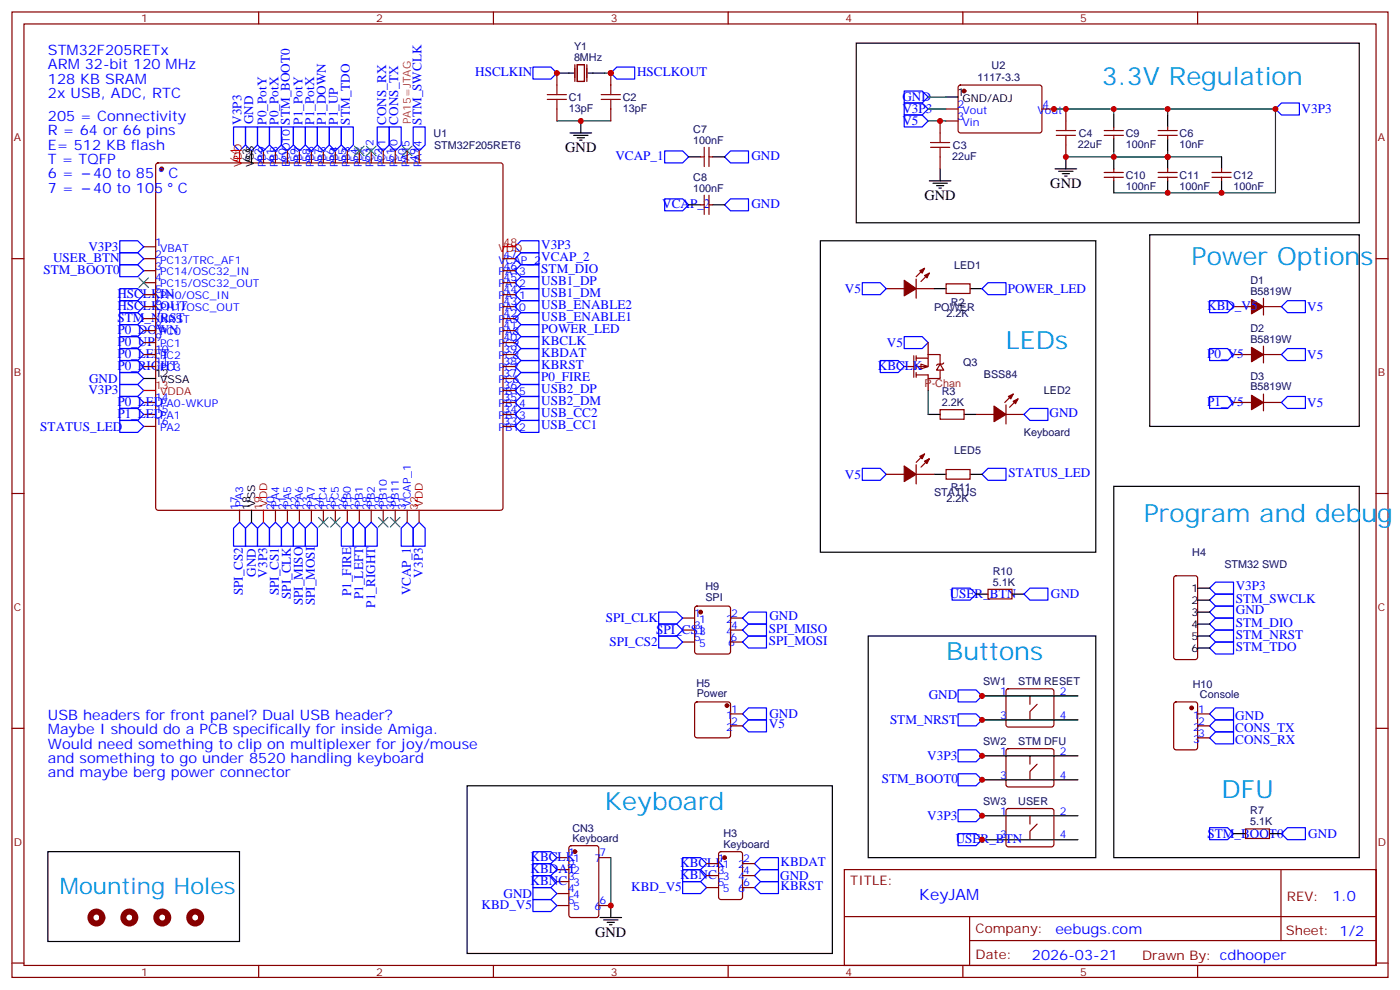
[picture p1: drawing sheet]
<svg xmlns="http://www.w3.org/2000/svg" width="412mm" height="292mm" viewBox="0 0 412 292" stroke-linecap="round" stroke-linejoin="round" font-family="sans-serif">
<g fill="none" stroke="#870000" stroke-width=".35">
<path d="M3.5 3.5h405.4v284.4h-405.4zM7.1 7.1h398.2v277.2h-398.2zM76.2 3.5v3.6M145.3 3.5v3.6M214.5 3.5v3.6M283.6 3.5v3.6M352.8 3.5v3.6M276.9 35.6v3.6M278.7 32.1h3.5M278.7 35.6h3.5M282.5 25.3l.4-.3 23.6 .1 .4 .7v12.9l-.7 .5-23.5-.1-.5-.6v-12.7zM306.9 32.1h3.5"/>
<path d="M314 32.1v3.5M46.1 48.2l.5-.2h100.9l.5 .2 .2 .5v100.9l-.3 .5-.4 .2h-100.9l-.5-.3-.2-.4v-100.9zM77.6 44.5v3.5M81.1 44.5v3.5M84.7 44.5v3.5M88.2 44.5v3.5M91.7 44.5v3.5M95.2 44.5v3.5M98.8 44.5v3.5M102.3 44.5v3.5M105.8 44.5v3.5M109.4 44.5v3.5"/>
<path d="M112.9 44.5v3.5M116.4 44.5v3.5M119.9 44.5v3.5M123.5 44.5v3.5M206.4 46.2h1M207.4 43.4v5.6M207.4 57.5v5.6M208.8 43.4v5.6M208.8 57.5v5.6M208.8 46.2h1.1M276.9 46.2v3.5M314 42.7v3.5"/>
<path d="M341.1 50.8h5.7M341.1 52.2h5.7M344 49.7v1.1M344 52.2v1.1M357 50.8h5.7M357 52.2h5.7M359.8 49.7v1.1M359.8 52.2v1.1M3.5 76.2h3.6M42.3 76.2h3.6M42.3 72.7h3.6M42.3 79.7h3.6"/>
<path d="M148.2 76.2h3.5M148.2 79.7h3.5M206.4 60.3h1M208.8 60.3h1.1M272.3 79l-2.4 2.5M405.3 76.2h3.6M42.3 83.3h3.6M42.3 86.8h3.6M42.3 90.3h3.6M42.3 93.8h3.6M42.3 97.4h3.6M148.2 83.3h3.5"/>
<path d="M148.2 86.8h3.5M148.2 90.3h3.5M148.2 93.8h3.5M148.2 97.4h3.5M261.1 85h5.2M269.9 85h5.3M269.9 82.2v5.6M273.8 80.4l-2.5 2.5M278.7 83.6h7.1v2.8h-7.1zM363.4 90.3h5.3M372.2 87.8v5M372.2 90.3h5.3"/>
<path d="M42.3 100.9h3.6M42.3 104.4h3.6M42.3 108h3.6M42.3 118.5h3.6M148.2 100.9h3.5M148.2 104.4h3.5M148.2 108h3.5M148.2 118.5h3.5M148.2 115h3.5M148.2 111.5h3.5M296.3 119.2v5.7M298.4 116.1l-2.4 2.4"/>
<path d="M299.9 117.5l-2.5 2.4M363.4 104.4h5.3M363.4 118.5h5.3M372.2 102v4.9M372.2 116.1v4.9M372.2 104.4h5.3M372.2 118.5h5.3M42.3 122.1h3.6M42.3 125.6h3.6M148.2 122.1h3.5M148.2 125.6h3.5M276.9 120.7h7.1v2.8h-7.1z"/>
<path d="M287.5 122.1h5.3M296.3 122.1h5.3M3.5 145.3h3.6M70.6 150.3v3.5M81.1 150.3v3.5M84.7 150.3v3.5M88.2 150.3v3.5M91.7 150.3v3.5M95.2 150.3v3.5M98.8 150.3v3.5M102.3 150.3v3.5M105.8 150.3v3.5"/>
<path d="M109.4 150.3v3.5M112.9 150.3v3.5M116.4 150.3v3.5M119.9 150.3v3.5M405.3 145.3h3.6M3.5 214.5h3.6M346 206.9l.4-.2h5.7l.6 .5 .1 12.9-.5 .7h-5.9l-.6-.4-.1-13zM352.8 210.3h3.5M352.8 213.8h3.5M352.8 217.3h3.5M405.3 214.5h3.6M289.3 222.6h28.2"/>
<path d="M289.3 229.7h28.2M296.6 220.7l.4-.2h12.7l.5 .2 .2 .5v9.9l-.2 .5-.5 .2h-12.7l-.5-.3-.2-.4v-9.9zM303.4 222.6v2.5M305.5 225.1l-2.1 2.1v2.5M248.7 256.1h156.6v28.2h-156.6zM377.3 256.1v20.9M248.7 270h156.5M285.6 277h119.6M285.6 270v14.1M3.5 283.6h3.6M76.2 284.3v3.6M145.3 284.3v3.6"/>
<path d="M214.5 284.3v3.6M283.6 284.3v3.6M352.8 284.3v3.6M405.3 283.6h3.6"/>
</g>
<g fill="none" stroke="#00f" stroke-width=".35">
<path d="M68.8 37.4h3.5v5.3l-1.7 1.8-1.8-1.8zM72.3 37.4h3.5v5.3l-1.7 1.8-1.8-1.8zM82.9 37.4h3.5v5.3l-1.7 1.8-1.8-1.8zM93.5 37.4h3.5v5.3l-1.8 1.8-1.7-1.8zM97 37.4h3.5v5.3l-1.7 1.8-1.8-1.8zM100.5 37.4h3.6v5.3l-1.8 1.8-1.8-1.8zM111.1 37.4h3.6v5.3l-1.8 1.8-1.8-1.8zM114.7 37.4h3.5v5.3l-1.8 1.8-1.7-1.8zM121.7 37.4h3.5v5.3l-1.7 1.8-1.8-1.8zM266.3 33.9h5.3l1.8 1.7-1.8 1.8h-5.3zM266.3 30.3h5.3l1.8 1.8-1.8 1.8h-5.3zM266.3 26.8h5.3l1.8 1.8-1.8 1.7h-5.3z"/>
<path d="M377.5 30.3h5.3v3.6h-5.3l-1.8-1.8zM195.8 58.6h5.3l1.7 1.7-1.7 1.8h-5.3zM195.8 44.5h5.3l1.7 1.7-1.7 1.8h-5.3zM213.4 46.2l1.8-1.7h5.3v3.5h-5.3zM151.7 76.2l1.8-1.8h5.2v3.6h-5.2zM151.7 79.7l1.8-1.7h5.2v3.5h-5.2zM151.7 72.7l1.8-1.8h5.2v3.5h-5.2zM213.4 60.3l1.8-1.7h5.3v3.5h-5.3zM35.3 88.5h5.3l1.7 1.8-1.7 1.8h-5.3zM35.3 85h5.3l1.7 1.8-1.7 1.7h-5.3zM35.3 99.1h5.3l1.7 1.8-1.7 1.8h-5.3zM35.3 95.6h5.3l1.7 1.8-1.7 1.7h-5.3z"/>
<path d="M35.3 92.1h5.3l1.7 1.7-1.7 1.8h-5.3zM151.7 83.3l1.8-1.8h5.2v3.5h-5.2zM151.7 86.8l1.8-1.8h5.2v3.5h-5.2zM151.7 93.8l1.8-1.7h5.2v3.5h-5.2zM151.7 97.4l1.8-1.8h5.2v3.5h-5.2zM254 83.3h5.3l1.8 1.7-1.8 1.8h-5.3zM266.3 99.1h5.3l1.8 1.8-1.8 1.8h-5.3zM289.3 85l1.7-1.7h5.3v3.5h-5.3zM356.3 88.5h5.3l1.8 1.8-1.8 1.8h-5.3zM377.5 90.3l1.7-1.8h5.3v3.6h-5.3zM35.3 106.2h5.3l1.7 1.8-1.7 1.7h-5.3zM35.3 102.7h5.3l1.7 1.7-1.7 1.8h-5.3z"/>
<path d="M35.3 109.7h5.3l1.7 1.8-1.7 1.7h-5.3zM35.3 113.2h5.3l1.7 1.8-1.7 1.8h-5.3zM151.7 100.9l1.8-1.8h5.2v3.6h-5.2zM151.7 104.4l1.8-1.7h5.2v3.5h-5.2zM151.7 108l1.8-1.8h5.2v3.5h-5.2zM151.7 111.5l1.8-1.8h5.2v3.5h-5.2zM151.7 115l1.8-1.8h5.2v3.6h-5.2zM151.7 118.5l1.8-1.7h5.2v3.5h-5.2zM356.3 102.7h5.3l1.8 1.7-1.8 1.8h-5.3zM356.3 116.8h5.3l1.8 1.7-1.8 1.8h-5.3zM377.5 104.4l1.7-1.7h5.3v3.5h-5.3zM377.5 118.5l1.7-1.7h5.3v3.5h-5.3z"/>
<path d="M74.1 153.8l1.7 1.8v5.3h-3.5v-5.3zM77.6 153.8l1.8 1.8v5.3h-3.6v-5.3zM119.9 153.8l1.8 1.8v5.3h-3.5v-5.3zM123.5 153.8l1.7 1.8v5.3h-3.5v-5.3zM356.3 176.7l1.8-1.7h5.3v3.5h-5.3zM356.3 173.2l1.8-1.8h5.3v3.6h-5.3zM358.1 178.5h5.3v3.5h-5.3l-1.8-1.7zM356.3 187.3l1.8-1.7h5.3v3.5h-5.3zM356.3 183.8l1.8-1.8h5.3v3.6h-5.3zM356.3 190.9l1.8-1.8h5.3v3.5h-5.3zM358.1 212h5.3v3.5h-5.3l-1.8-1.7zM358.1 215.5h5.3v3.6h-5.3l-1.8-1.8z"/>
<path d="M358.1 208.5h5.3v3.5h-5.3l-1.8-1.7zM282.2 220.8h5.3l1.8 1.8-1.8 1.8h-5.3zM282.2 227.9h5.3l1.8 1.8-1.8 1.7h-5.3zM356.3 243.8h5.3l1.8 1.7-1.8 1.8h-5.3z"/>
</g>
<g fill="none" stroke="#000" stroke-width=".35">
<path d="M252.2 12.7h148.2v52.9h-148.2zM278.7 28.6h3.5M74.1 44.5v3.5M202.8 46.2h3.6M209.9 46.2h3.5M273.8 53.3h6.3M274.8 54h4.2M275.9 54.7h2.1M276.6 55.4h.7M276.9 49.7v3.6M310.8 49.7h6.3M311.9 50.4h4.2"/>
<path d="M312.9 51.2h2.1M313.6 51.9h.7M314 46.2v3.5M344 46.2v3.5M344 53.3v3.5M359.8 46.2v3.5M359.8 53.3v3.5M202.8 60.3h3.6M209.9 60.3h3.5M338.7 69.1h61.7v56.5h-61.7zM275.2 85h3.5M285.8 85h3.5"/>
<path d="M42.3 111.5h3.6M273.4 122.1h3.5M284 122.1h3.5M74.1 150.3v3.5M328.1 143.2h72.3v109.4h-72.3zM255.8 187.3h67v65.3h-67z"/>
</g>
<path d="M118.5 43l2.9 2.9M121.4 43l-2.9 2.9" fill="none" stroke="#3c3" stroke-width=".35"/>
<g fill="#870000" stroke="#870000" stroke-width=".35">
<path d="M368.7 88.2l3.5 2.1-3.5 2.1z"/>
<path d="M368.7 102.3l3.5 2.1-3.5 2.1z"/>
<path d="M368.7 116.4l3.5 2.1-3.5 2.2z"/>
<path d="M272.3 81.1l1.5-.7-.8 1.4z"/>
<path d="M270.9 79.7l1.4-.7-.7 1.4z"/>
<path d="M266.3 82.6l3.6 2.4-3.6 2.1z"/>
<path d="M298.4 118.2l1.5-.7-.7 1.4z"/>
<path d="M297 116.8l1.4-.7-.7 1.4z"/>
<path d="M292.8 119.6l3.5 2.5-3.5 2.1z"/>
<circle cx="47.6" cy="49.7" r=".53"/>
<circle cx="284" cy="26.8" r=".53"/>
<circle cx="351" cy="208.5" r=".53"/>
</g>
<path d="M70.6 44.5v3.5M148.2 72.7h3.5M42.3 115h3.6M77.6 150.3v3.5M123.5 150.3v3.5" fill="none" stroke="#f00" stroke-width=".35"/>
<path d="M273.4 32.1h5.3M273.4 28.6h5.3M273.4 35.6h5.3M310.4 32.1h65.3v24.7h-47.6M328.1 32.1v1.8M344 32.1v1.8M328.1 44.5v1.7h31.7M344 44.5v1.7h-30M289.3 222.6h28.2M289.3 229.7h28.2" fill="none" stroke="#008700" stroke-width=".35"/>
<path d="M276.9 39.2v2.8M311.1 39.9h5.7M311.1 38.5h5.7M314 35.6v2.9M314 39.9v2.8M274.1 43.4h5.7M274.1 42h5.7M276.9 43.4v2.8" fill="none" stroke="#a10000" stroke-width=".35"/>
<path d="M271.3 107.2l2.1 .8-2.1 .7z" fill="#fff" stroke="#870000" stroke-width=".35"/>
<g fill="none" stroke="#870000" stroke-width=".35">
<path d="M169.3 19.1v4.9M170 19.1h2.2v4.9h-2.2zM172.9 19.1v4.9M164 21.5v3.5M164 32.1v3.5M179.9 21.5v3.5M179.9 32.1v3.5M325.3 38.5h5.6M325.3 39.9h5.6M328.1 37.4v1.1M328.1 39.9v1M341.1 38.5h5.7"/>
<path d="M341.1 39.9h5.7M344 37.4v1.1M344 39.9v1M325.3 50.8h5.6M325.3 52.2h5.6M328.1 49.7v1.1M328.1 52.2v1.1M266.3 108h2.9M269.2 104.8v6.3M269.9 105.5h3.5M269.9 104.8v1.4M269.9 107.2v1.5"/>
<path d="M269.9 109.7v1.4M273.4 104.4h3.5v2.8M273.4 104.4v3.6h-3.5M273.4 100.9v3.5M273.4 111.5v3.5M276.9 107.2l1.1 1.8h-2.1zM276.9 109v2.5h-3.5v-1.1h-3.5M278 106.9l-.4 .3h-1.4l-.3 .4M261.1 139.7h5.2M269.9 136.9v5.6M269.9 139.7h5.3M272.3 133.7l-2.4 2.5"/>
<path d="M273.8 135.1l-2.5 2.5M278.7 138.3h7.1v2.8h-7.1zM204.8 178.7l.5-.2h9.2l.5 .2 .2 .5v12.7l-.2 .5-.5 .2h-9.2l-.5-.2-.2-.5v-12.7zM291 173.6h7.1v2.8h-7.1zM346 169.8l.4-.2h5.7l.6 .4 .1 23.6-.5 .6-5.9 .1-.6-.5-.1-23.5zM201.1 189.1h3.5M201.1 185.6h3.5M201.1 182h3.5M215.2 189.1h3.5M215.2 185.6h3.5M215.2 182h3.5M204.8 206.9l.5-.2h9.2l.5 .2 .2 .5v9.2l-.2 .5-.5 .2h-9.2l-.5-.2-.2-.5v-9.2z"/>
<path d="M215.2 210.3h3.5M215.2 213.8h3.5M289.3 205h28.2M289.3 212h28.2M296.6 203.1l.4-.3h12.7l.5 .3 .2 .5v9.8l-.2 .5-.5 .2h-12.7l-.5-.2-.2-.5v-9.8zM303.4 205v2.4M305.5 207.4l-2.1 2.2v2.4M296.6 238.3l.4-.2h12.7l.5 .2 .2 .5v9.9l-.2 .5-.5 .2h-12.7l-.5-.2-.2-.5v-9.9zM164 252.6h3.6M164 256.1h3.6M164 259.6h3.6M167.8 249.3l.5-.2h7.4l.6 .4 .1 20-.5 .7h-7.6l-.7-.4v-20z"/>
<path d="M176.4 252.6h3.5M208.1 254.4h3.6M208.1 257.9h3.6M211.9 251l.5-.2h5.6l.7 .5v12.9l-.4 .7h-5.9l-.7-.4v-13zM218.7 254.4h3.5M218.7 257.9h3.5M289.3 240.2h28.2M289.3 247.3h28.2M303.4 240.2v2.5M305.5 242.7l-2.1 2.1v2.5M366.9 244.1h7v2.8h-7zM164 263.2h3.6"/>
<path d="M164 266.7h3.6M176.4 266.7h3.5M208.1 261.4h3.6M218.7 261.4h3.5"/>
</g>
<path d="M164 35.6h15.9M178.2 21.5h1.7M273.4 115v7.1M289.3 205h28.2M289.3 212h28.2M179.9 252.6v14.1M289.3 247.3h28.2M289.3 240.2h28.2" fill="none" stroke="#008700" stroke-width=".35"/>
<g fill="none" stroke="#00f" stroke-width=".35">
<path d="M157 19.8h5.3l1.7 1.7-1.7 1.8h-5.3zM75.8 37.4h3.6v5.3l-1.8 1.8-1.8-1.8zM79.4 37.4h3.5v5.3l-1.8 1.8-1.7-1.8zM86.4 37.4h3.6v5.3l-1.8 1.8-1.8-1.8zM90 37.4h3.5v5.3l-1.8 1.8-1.7-1.8zM179.9 21.5l1.8-1.7h5.3v3.5h-5.3zM35.3 74.4h5.3l1.7 1.8-1.7 1.8h-5.3zM35.3 70.9h5.3l1.7 1.8-1.7 1.7h-5.3zM35.3 78h5.3l1.7 1.7-1.7 1.8h-5.3zM151.7 90.3l1.8-1.8h5.2v3.6h-5.2zM35.3 116.8h5.3l1.7 1.7-1.7 1.8h-5.3zM259.3 106.2h5.3l1.7 1.8-1.7 1.7h-5.3z"/>
<path d="M35.3 123.8h5.3l1.7 1.8-1.7 1.8h-5.3zM35.3 120.3h5.3l1.7 1.8-1.7 1.7h-5.3zM151.7 125.6l1.8-1.8h5.2v3.6h-5.2zM153.5 120.3h5.2v3.5h-5.2l-1.8-1.7zM254 137.9h5.3l1.8 1.8-1.8 1.8h-5.3zM289.3 139.7l1.7-1.8h5.3v3.6h-5.3zM303.4 120.3h5.3v3.5h-5.3l-1.8-1.7zM70.6 153.8l1.7 1.8v5.3h-3.5v-5.3zM81.1 153.8l1.8 1.8v5.3h-3.5v-5.3zM84.7 153.8l1.7 1.8v5.3h-3.5v-5.3zM88.2 153.8l1.8 1.8v5.3h-3.6v-5.3zM91.7 153.8l1.8 1.8v5.3h-3.5v-5.3z"/>
<path d="M102.3 153.8l1.8 1.8v5.3h-3.6v-5.3zM105.8 153.8l1.8 1.8v5.3h-3.5v-5.3zM109.4 153.8l1.7 1.8v5.3h-3.5v-5.3zM280.5 173.2h5.3l1.7 1.8-1.7 1.7h-5.3zM301.6 175l1.8-1.8h5.3v3.5h-5.3zM194 183.8h5.3l1.8 1.8-1.8 1.7h-5.3zM194 187.3h5.3l1.8 1.8-1.8 1.8h-5.3zM194 180.3h5.3l1.8 1.7-1.8 1.8h-5.3zM218.7 185.6l1.8-1.8h5.3v3.5h-5.3zM218.7 182l1.8-1.7h5.3v3.5h-5.3zM220.5 187.3h5.3v3.6h-5.3l-1.8-1.8zM218.7 213.8l1.8-1.8h5.3v3.5h-5.3z"/>
<path d="M218.7 210.3l1.8-1.8h5.3v3.5h-5.3zM282.2 210.3h5.3l1.8 1.7-1.8 1.8h-5.3zM282.2 203.2h5.3l1.8 1.8-1.8 1.7h-5.3zM282.2 238.5h5.3l1.8 1.7-1.8 1.8h-5.3zM157 254.4h5.3l1.7 1.7-1.7 1.8h-5.3zM157 250.8h5.3l1.7 1.8-1.7 1.8h-5.3zM157 257.9h5.3l1.7 1.7-1.7 1.8h-5.3zM201.1 256.1h5.3l1.7 1.8-1.7 1.7h-5.3zM201.1 259.6h5.3l1.7 1.8-1.7 1.8h-5.3zM201.1 252.6h5.3l1.7 1.8-1.7 1.7h-5.3zM222.2 254.4l1.8-1.8h5.3v3.5h-5.3zM222.2 257.9l1.8-1.8h5.3v3.5h-5.3z"/>
<path d="M282.2 245.5h5.3l1.8 1.8-1.8 1.8h-5.3zM377.5 245.5l1.7-1.7h5.3v3.5h-5.3zM157 264.9h5.3l1.7 1.8-1.7 1.8h-5.3zM157 261.4h5.3l1.7 1.8-1.7 1.7h-5.3zM222.2 261.4l1.8-1.8h5.3v3.6h-5.3z"/>
</g>
<g fill="none" stroke="#000" stroke-width=".35">
<path d="M164 21.5h5M167.9 39.2h6.4M169 39.9h4.2M171.1 35.6v3.6M173.2 21.5h5M328.1 33.9v3.5M344 33.9v3.5M170 40.6h2.2M170.7 41.3h.7M328.1 40.9v3.6M328.1 46.2v3.5M328.1 53.3v3.5"/>
<path d="M344 40.9v3.6M241.7 70.9h81.1v91.7h-81.1zM275.2 139.7h3.5M285.8 139.7h3.5M287.5 175h3.5M298.1 175h3.5M352.8 173.2h3.5M352.8 176.7h3.5M352.8 180.3h3.5M352.8 183.8h3.5M352.8 187.3h3.5M352.8 190.9h3.5"/>
<path d="M137.6 231.4h107.6v49.4h-107.6zM14.1 250.8h56.5v26.5h-56.5zM363.4 245.5h3.5M373.9 245.5h3.6M176.7 270.2h6.4M177.8 270.9h4.2M178.9 271.6h2.1M179.6 272.3h.7M179.9 266.7v3.5"/>
</g>
<path d="M161.2 29.3h5.7M161.2 27.9h5.7M164 25v2.9M164 29.3v2.8M177.1 29.3h5.6M177.1 27.9h5.6M179.9 25v2.9M179.9 29.3v2.8" fill="none" stroke="#a10000" stroke-width=".35"/>
<path d="M30.2 270.2a1.76 1.76 0 0 0-2.6-1.5 1.76 1.76 0 0 0-.2 3 1.76 1.76 0 0 0 2.8-1.3M39.9 270.2a1.76 1.76 0 0 0-2.6-1.5 1.76 1.76 0 0 0-.2 3 1.76 1.76 0 0 0 2.8-1.3M49.6 270.2a1.76 1.76 0 0 0-2.6-1.5 1.76 1.76 0 0 0-.2 3 1.76 1.76 0 0 0 2.8-1.3M59.3 270.2a1.76 1.76 0 0 0-2.6-1.5 1.76 1.76 0 0 0-.2 3 1.76 1.76 0 0 0 2.8-1.3" fill="none" stroke="#850000" stroke-width="1.8"/>
<g fill="#870000" stroke="#870000" stroke-width=".35">
<path d="M272.3 135.8l1.5-.7-.8 1.4z"/>
<path d="M270.9 134.4l1.4-.7-.7 1.4z"/>
<path d="M266.3 137.2l3.6 2.5-3.6 2.1z"/>
<circle cx="213.4" cy="252.6" r=".53"/>
<circle cx="169.3" cy="250.8" r=".53"/>
<circle cx="214.1" cy="207.8" r=".53"/>
<circle cx="206.4" cy="180.3" r=".53"/>
</g>
<g fill="none" stroke="#3c3" stroke-width=".35">
<path d="M104.4 43l2.8 2.9M107.2 43l-2.8 2.9M107.9 43l2.9 2.9M110.8 43l-2.9 2.9M40.9 81.8l2.8 2.9M43.7 81.8l-2.8 2.9M93.8 152.4l2.9 2.8M96.7 152.4l-2.9 2.8M97.4 152.4l2.8 2.8M100.2 152.4l-2.8 2.8M111.5 152.4l2.8 2.8M114.3 152.4l-2.8 2.8"/>
<path d="M115 152.4l2.8 2.8M117.8 152.4l-2.8 2.8"/>
</g>
<g fill="#c00">
<circle cx="276.9" cy="35.6" r=".88"/>
<circle cx="314" cy="46.2" r=".88"/>
<circle cx="344" cy="46.2" r=".88"/>
<circle cx="328.1" cy="32.1" r=".88"/>
<circle cx="344" cy="32.1" r=".88"/>
<circle cx="314" cy="32.1" r=".88"/>
<circle cx="310.4" cy="32.1" r=".88"/>
<circle cx="289.3" cy="222.6" r=".88"/>
<circle cx="289.3" cy="229.7" r=".88"/>
<circle cx="179.9" cy="21.5" r=".88"/>
<circle cx="171.1" cy="35.6" r=".88"/>
<circle cx="164" cy="21.5" r=".88"/>
<circle cx="179.9" cy="266.7" r=".88"/>
<circle cx="289.3" cy="205" r=".88"/>
<circle cx="289.3" cy="212" r=".88"/>
<circle cx="289.3" cy="240.2" r=".88"/>
<circle cx="289.3" cy="247.3" r=".88"/>
<circle cx="359.8" cy="56.8" r=".88"/>
<circle cx="328.1" cy="46.2" r=".88"/>
<circle cx="344" cy="56.8" r=".88"/>
<circle cx="375.7" cy="32.1" r=".88"/>
</g>
<g font-size="7.4" fill="#09f">
<text x="324.6" y="25">3.3V Regulation</text>
<text x="351" y="78">Power Options</text>
<text x="296.3" y="102.7">LEDs</text>
<text x="336.9" y="153.8">Program and debug</text>
<text x="278.7" y="194.4">Buttons</text>
<text x="178.2" y="238.5">Keyboard</text>
<text x="359.8" y="234.9">DFU</text>
</g>
<text font-size="6.7" fill="#09f" x="17.6" y="263.2">Mounting Holes</text>
<text font-size="4.6" fill="#00f" x="270.8" y="265.1">KeyJAM</text>
<g font-size="4.2" fill="#00f">
<text x="14.1" y="16.2">STM32F205RETx</text>
<text x="14.1" y="20.5">ARM 32-bit 120 MHz</text>
<text x="14.1" y="24.7">128 KB SRAM</text>
<text x="14.1" y="28.9">2x USB, ADC, RTC</text>
<text x="14.1" y="35.6">205 = Connectivity</text>
<text x="14.1" y="39.9">R = 64 or 66 pins</text>
<text x="14.1" y="44.1">E= 512 KB flash</text>
<text x="14.1" y="48.3">T = TQFP</text>
<text x="14.1" y="52.6">6 =</text>
<text x="27.5" y="52.6">40 to 85</text>
<text x="49.7" y="52.6">C</text>
<text x="14.1" y="56.8">7 =</text>
<text x="27.5" y="56.8">40 to 105</text>
<text x="52.3" y="56.8">C</text>
<text x="14.1" y="212">USB headers for front panel? Dual USB header?</text>
<text x="14.1" y="216.3">Maybe I should do a PCB specifically for inside Amiga.</text>
<text x="14.1" y="220.5">Would need something to clip on multiplexer for joy/mouse</text>
<text x="14.1" y="224.7">and something to go under 8520 handling keyboard</text>
<text x="14.1" y="229">and maybe berg power connector</text>
<text x="392.5" y="265.4">1.0</text>
<text x="310.9" y="274.9">eebugs.com</text>
<text x="304" y="282.7">2026-03-21</text>
</g>
<g font-size="4.2">
<text x="166.5" y="44.8">GND</text>
<text x="272.3" y="58.9">GND</text>
<text x="309.4" y="55.4">GND</text>
<text x="175.3" y="275.9">GND</text>
</g>
<g font-size="3.9" fill="#00f">
<text x="140" y="22.5">HSCLKIN</text>
<text x="187.7" y="22.3">HSCLKOUT</text>
<text x="265.8" y="29.8">GND</text>
<text x="265.8" y="33.3">V3P3</text>
<text x="383.4" y="33.3">V3P3</text>
<text x="71.1" y="36.7" transform="rotate(-90 71.1 36.7)">V3P3</text>
<text x="74.6" y="36.5" transform="rotate(-90 74.6 36.5)">GND</text>
<text x="78.5" y="36.7" transform="rotate(-90 78.5 36.7)">P0_PotY</text>
<text x="82" y="36.7" transform="rotate(-90 82 36.7)">P0_PotX</text>
<text x="85.4" y="36.7" transform="rotate(-90 85.4 36.7)">STM_BOOT0</text>
<text x="89.1" y="36.7" transform="rotate(-90 89.1 36.7)">P1_PotY</text>
<text x="92.6" y="36.7" transform="rotate(-90 92.6 36.7)">P1_PotX</text>
<text x="96" y="36.7" transform="rotate(-90 96 36.7)">P1_DOWN</text>
<text x="99.5" y="36.7" transform="rotate(-90 99.5 36.7)">P1_UP</text>
<text x="103.1" y="36.7" transform="rotate(-90 103.1 36.7)">STM_TDO</text>
<text x="113.7" y="36.8" transform="rotate(-90 113.7 36.8)">CONS_RX</text>
<text x="117.3" y="36.7" transform="rotate(-90 117.3 36.7)">CONS_TX</text>
<text x="124.2" y="36.7" transform="rotate(-90 124.2 36.7)">STM_SWCLK</text>
<text x="265.8" y="36.9">V5</text>
<text x="181.3" y="47.2">VCAP_1</text>
<text x="221.4" y="47.1">GND</text>
<text x="195.1" y="61.4">VCAP_2</text>
<text x="221.4" y="61.2">GND</text>
<text x="15.6" y="77.1">USER_BTN</text>
<text x="26" y="73.9">V3P3</text>
<text x="159.4" y="73.3">V3P3</text>
<text x="159.5" y="76.9">VCAP_2</text>
<text x="12.8" y="80.8">STM_BOOT0</text>
<text x="159.5" y="80.5">STM_DIO</text>
<text x="159.5" y="84">USB1_DP</text>
<text x="34.6" y="87.8">HSCLKIN</text>
<text x="159.5" y="87.5">USB1_DM</text>
<text x="248.9" y="86.3">V5</text>
<text x="296.9" y="86.4">POWER_LED</text>
<text x="34.6" y="91.3">HSCLKOUT</text>
<text x="34.6" y="94.9">STM_NRST</text>
<text x="159.5" y="94.6">USB_ENABLE1</text>
<text x="159.5" y="91.1">USB_ENABLE2</text>
<text x="355.6" y="91.3">KBD_V5</text>
<text x="385" y="91.6">V5</text>
<text x="34.6" y="101.9">P0_UP</text>
<text x="34.6" y="98.4">P0_DOWN</text>
<text x="159.5" y="98">POWER_LED</text>
<text x="159.5" y="101.6">KBCLK</text>
<text x="34.6" y="105.4">P0_LEFT</text>
<text x="159.5" y="105.2">KBDAT</text>
<text x="261.2" y="102.2">V5</text>
<text x="355.6" y="105.4">P0_V5</text>
<text x="385" y="105.7">V5</text>
<text x="26.3" y="112.7">GND</text>
<text x="34.6" y="109">P0_RIGHT</text>
<text x="159.5" y="108.7">KBRST</text>
<text x="159.5" y="112.2">P0_FIRE</text>
<text x="258.6" y="109">KBCLK</text>
<text x="26" y="116.1">V3P3</text>
<text x="34.6" y="119.6">P0_LED</text>
<text x="159.5" y="115.7">USB2_DP</text>
<text x="159.5" y="119.3">USB2_DM</text>
<text x="355.6" y="119.6">P1_V5</text>
<text x="385" y="119.8">V5</text>
<text x="34.6" y="123.1">P1_LED</text>
<text x="159.5" y="122.9">USB_CC2</text>
<text x="309.2" y="123">GND</text>
<text x="11.9" y="126.8">STATUS_LED</text>
<text x="159.4" y="126.2">USB_CC1</text>
<text x="248.9" y="141">V5</text>
<text x="297" y="140.5">STATUS_LED</text>
<text x="75.3" y="169.9" transform="rotate(-90 75.3 169.9)">GND</text>
<text x="78.7" y="170.1" transform="rotate(-90 78.7 170.1)">V3P3</text>
<text x="124.6" y="170.1" transform="rotate(-90 124.6 170.1)">V3P3</text>
<text x="364" y="173.8">V3P3</text>
<text x="71.6" y="175.4" transform="rotate(-90 71.6 175.4)">SPI_CS2</text>
<text x="82.2" y="175.4" transform="rotate(-90 82.2 175.4)">SPI_CS1</text>
<text x="85.7" y="176.4" transform="rotate(-90 85.7 176.4)">SPI_CLK</text>
<text x="89.2" y="178.3" transform="rotate(-90 89.2 178.3)">SPI_MISO</text>
<text x="92.8" y="178.3" transform="rotate(-90 92.8 178.3)">SPI_MOSI</text>
<text x="103.4" y="175.6" transform="rotate(-90 103.4 175.6)">P1_FIRE</text>
<text x="107" y="176.4" transform="rotate(-90 107 176.4)">P1_LEFT</text>
<text x="110.5" y="178.9" transform="rotate(-90 110.5 178.9)">P1_RIGHT</text>
<text x="121" y="175.4" transform="rotate(-90 121 175.4)">VCAP_1</text>
<text x="279.8" y="176">USER_BTN</text>
<text x="309.5" y="176.2">GND</text>
<text x="364.1" y="177.5">STM_SWCLK</text>
<text x="178.5" y="183.1">SPI_CLK</text>
<text x="226.6" y="182.7">GND</text>
<text x="364.1" y="184.5">STM_DIO</text>
<text x="364.1" y="181">GND</text>
<text x="179.5" y="190.1">SPI_CS2</text>
<text x="193.3" y="186.6">SPI_CS1</text>
<text x="226.5" y="186.4">SPI_MISO</text>
<text x="226.5" y="189.9">SPI_MOSI</text>
<text x="364.1" y="188.1">STM_NRST</text>
<text x="364.1" y="191.6">STM_TDO</text>
<text x="273.6" y="205.9">GND</text>
<text x="226.5" y="214.5">V5</text>
<text x="226.6" y="211.5">GND</text>
<text x="262.2" y="213.1">STM_NRST</text>
<text x="363.9" y="215.5">CONS_TX</text>
<text x="363.9" y="212">GND</text>
<text x="363.9" y="219.1">CONS_RX</text>
<text x="273.1" y="223.8">V3P3</text>
<text x="259.8" y="230.7">STM_BOOT0</text>
<text x="273.1" y="241.5">V3P3</text>
<text x="281.5" y="248.3">USER_BTN</text>
<text x="355.7" y="246.8">STM_BOOT0</text>
<text x="385.4" y="246.8">GND</text>
<text x="156.3" y="257.1">KBDAT</text>
<text x="156.3" y="253.6">KBCLK</text>
<text x="200.4" y="255.4">KBCLK</text>
<text x="230" y="255.1">KBDAT</text>
<text x="156.3" y="260.7">KBNC</text>
<text x="186" y="262.4">KBD_V5</text>
<text x="200.4" y="258.9">KBNC</text>
<text x="229.8" y="259.1">GND</text>
<text x="230" y="262.1">KBRST</text>
<text x="141.9" y="267.7">KBD_V5</text>
<text x="148.3" y="264.4">GND</text>
</g>
<g font-size="3.9" fill="#800">
<text x="250.5" y="260.7">TITLE:</text>
<text x="379.1" y="265.4">REV:</text>
<text x="287.4" y="274.9">Company:</text>
<text x="378.7" y="275.5">Sheet: 1/2</text>
<text x="287.4" y="282.6">Date:</text>
<text x="336.4" y="282.7">Drawn By: cdhooper</text>
</g>
<g font-size="3.2" fill="#800">
<text x="41.6" y="6.5">1</text>
<text x="110.8" y="6.5">2</text>
<text x="179.9" y="6.5">3</text>
<text x="249.1" y="6.5">4</text>
<text x="318.2" y="6.5">5</text>
<text x="4.1" y="41.6">A</text>
<text x="405.9" y="41.6">A</text>
<text x="4.1" y="110.8">B</text>
<text x="405.9" y="110.8">B</text>
<text x="4.1" y="179.9">C</text>
<text x="405.9" y="179.9">C</text>
<text x="4.1" y="249.1">D</text>
<text x="405.9" y="249.1">D</text>
<text x="41.6" y="287.3">1</text>
<text x="110.8" y="287.3">2</text>
<text x="179.9" y="287.3">3</text>
<text x="249.1" y="287.3">4</text>
<text x="318.2" y="287.3">5</text>
</g>
<g font-size="3.2" fill="#000080">
<text x="169.1" y="18">8MHz</text>
<text x="169.1" y="14.8">Y1</text>
<text x="288" y="23.7">1117-3.3</text>
<text x="292.1" y="20.2">U2</text>
<text x="167.6" y="29.7">C1</text>
<text x="183.4" y="29.7">C2</text>
<text x="167.6" y="32.9">13pF</text>
<text x="183.4" y="32.9">13pF</text>
<text x="127.7" y="40.3">U1</text>
<text x="204.2" y="39.2">C7</text>
<text x="317.8" y="40.3">C4</text>
<text x="331.6" y="40.3">C9</text>
<text x="347.5" y="40.3">C6</text>
<text x="127.8" y="43.8">STM32F205RET6</text>
<text x="204.2" y="42.3">100nF</text>
<text x="280.5" y="47">22uF</text>
<text x="280.7" y="43.8">C3</text>
<text x="317.5" y="43.5">22uF</text>
<text x="331.6" y="43.5">100nF</text>
<text x="347.5" y="43.5">10nF</text>
<text x="204.2" y="53.4">C8</text>
<text x="331.6" y="52.6">C10</text>
<text x="347.5" y="52.6">C11</text>
<text x="363.4" y="52.6">C12</text>
<text x="204.2" y="56.4">100nF</text>
<text x="331.6" y="55.9">100nF</text>
<text x="347.5" y="55.9">100nF</text>
<text x="363.4" y="55.9">100nF</text>
<text x="281" y="79.1">LED1</text>
<text x="368.3" y="83.7">D1</text>
<text x="368.3" y="86.8">B5819W</text>
<text x="275.2" y="91.5">POWER</text>
<text x="278.8" y="93.3">2.2K</text>
<text x="280.1" y="90.1">R2</text>
<text x="368.3" y="100.9">B5819W</text>
<text x="368.3" y="97.8">D2</text>
<text x="283.7" y="107.7">Q3</text>
<text x="289.8" y="111.2">BSS84</text>
<text x="368.3" y="111.9">D3</text>
<text x="277.4" y="119.6">2.2K</text>
<text x="277.4" y="116.3">R3</text>
<text x="307.5" y="116.1">LED2</text>
<text x="368.3" y="115">B5819W</text>
<text x="301.6" y="128.5">Keyboard</text>
<text x="281" y="133.8">LED5</text>
<text x="275.2" y="146.1">STATUS</text>
<text x="278.8" y="148">2.2K</text>
<text x="280.1" y="144.7">R11</text>
<text x="351.2" y="163.8">H4</text>
<text x="360.7" y="167.3">STM32 SWD</text>
<text x="207.8" y="173.9">H9</text>
<text x="292.4" y="172.5">5.1K</text>
<text x="292.4" y="169.3">R10</text>
<text x="207.8" y="177.1">SPI</text>
<text x="205.1" y="202.2">H5</text>
<text x="289.6" y="201.9">SW1</text>
<text x="300" y="201.9">STM RESET</text>
<text x="351.4" y="202.6">H10</text>
<text x="205.2" y="205.4">Power</text>
<text x="353.5" y="205.7">Console</text>
<text x="289.6" y="219.5">SW2</text>
<text x="300" y="219.5">STM DFU</text>
<text x="289.6" y="237.2">SW3</text>
<text x="300" y="237.2">USER</text>
<text x="368.3" y="239.9">R7</text>
<text x="168.6" y="245">CN3</text>
<text x="368.3" y="243.1">5.1K</text>
<text x="168.6" y="248">Keyboard</text>
<text x="213.1" y="249.8">Keyboard</text>
<text x="213.1" y="246.6">H3</text>
</g>
<g font-size="3.2">
<text x="282" y="28.2">1</text>
<text x="283.5" y="30">GND/ADJ</text>
<text x="73.7" y="47.8" transform="rotate(-90 73.7 47.8)">63</text>
<text x="74.8" y="49.3" transform="rotate(-90 74.8 49.3)">VSS</text>
<text x="45.7" y="111.1">12</text>
<text x="47.2" y="112.9">VSSA</text>
<text x="75.1" y="149.2" transform="rotate(-90 75.1 149.2)">VSS</text>
<text x="73.7" y="150.1" transform="rotate(-90 73.7 150.1)">18</text>
<text x="351" y="174.4">1</text>
<text x="351" y="177.9">2</text>
<text x="351" y="181.4">3</text>
<text x="351" y="185">4</text>
<text x="351" y="188.5">5</text>
<text x="351" y="192">6</text>
</g>
<g font-size="3.2" fill="#00f">
<text x="282" y="31.8">2</text>
<text x="282" y="35.3">3</text>
<text x="283.5" y="33.5">Vout</text>
<text x="305.6" y="33.5">Vout</text>
<text x="307.1" y="31.8">4</text>
<text x="283.5" y="37">Vin</text>
<text x="77.3" y="47.8" transform="rotate(-90 77.3 47.8)">62</text>
<text x="80.8" y="47.8" transform="rotate(-90 80.8 47.8)">61</text>
<text x="84.3" y="47.8" transform="rotate(-90 84.3 47.8)">60</text>
<text x="87.8" y="47.8" transform="rotate(-90 87.8 47.8)">59</text>
<text x="91.4" y="47.8" transform="rotate(-90 91.4 47.8)">58</text>
<text x="94.9" y="47.8" transform="rotate(-90 94.9 47.8)">57</text>
<text x="98.4" y="47.8" transform="rotate(-90 98.4 47.8)">56</text>
<text x="102" y="47.8" transform="rotate(-90 102 47.8)">55</text>
<text x="105.5" y="47.8" transform="rotate(-90 105.5 47.8)">54</text>
<text x="109" y="47.8" transform="rotate(-90 109 47.8)">53</text>
<text x="112.5" y="47.8" transform="rotate(-90 112.5 47.8)">52</text>
<text x="116.1" y="47.8" transform="rotate(-90 116.1 47.8)">51</text>
<text x="119.6" y="47.8" transform="rotate(-90 119.6 47.8)">50</text>
<text x="123.1" y="47.8" transform="rotate(-90 123.1 47.8)">49</text>
<text x="78.3" y="49.3" transform="rotate(-90 78.3 49.3)">PB9</text>
<text x="81.8" y="49.3" transform="rotate(-90 81.8 49.3)">PB8</text>
<text x="85.4" y="49.3" transform="rotate(-90 85.4 49.3)">BOOT0</text>
<text x="88.9" y="49.3" transform="rotate(-90 88.9 49.3)">PB7</text>
<text x="92.4" y="49.3" transform="rotate(-90 92.4 49.3)">PB6</text>
<text x="96" y="49.3" transform="rotate(-90 96 49.3)">PB5</text>
<text x="99.5" y="49.3" transform="rotate(-90 99.5 49.3)">PB4</text>
<text x="103" y="49.3" transform="rotate(-90 103 49.3)">PB3</text>
<text x="106.5" y="49.3" transform="rotate(-90 106.5 49.3)">PD2</text>
<text x="110.1" y="49.3" transform="rotate(-90 110.1 49.3)">PC12</text>
<text x="113.6" y="49.3" transform="rotate(-90 113.6 49.3)">PC11</text>
<text x="117.1" y="49.3" transform="rotate(-90 117.1 49.3)">PC10</text>
<text x="120.6" y="49.3" transform="rotate(-90 120.6 49.3)">PA15</text>
<text x="124.2" y="49.3" transform="rotate(-90 124.2 49.3)">PA14</text>
<text x="45.7" y="72.3">1</text>
<text x="45.7" y="75.8">2</text>
<text x="47.2" y="74.1">VBAT</text>
<text x="47.2" y="77.6">PC13/TRC_AF1</text>
<text x="146.9" y="77.6">VCAP_2</text>
<text x="148.3" y="75.8">47</text>
<text x="45.7" y="79.4">3</text>
<text x="45.7" y="82.9">4</text>
<text x="47.2" y="81.1">PC14/OSC32_IN</text>
<text x="146.9" y="81.1">PA13</text>
<text x="148.3" y="82.9">45</text>
<text x="148.3" y="79.4">46</text>
<text x="45.7" y="86.4">5</text>
<text x="45.7" y="90">6</text>
<text x="47.2" y="84.7">PC15/OSC32_OUT</text>
<text x="47.2" y="88.2">PH0/OSC_IN</text>
<text x="146.9" y="88.2">PA11</text>
<text x="146.9" y="84.7">PA12</text>
<text x="148.3" y="90">43</text>
<text x="148.3" y="86.4">44</text>
<text x="45.7" y="93.5">7</text>
<text x="47.2" y="91.7">PH1/OSC_OUT</text>
<text x="47.2" y="95.2">NRST</text>
<text x="146.9" y="95.2">PA9</text>
<text x="146.9" y="91.7">PA10</text>
<text x="148.3" y="93.5">42</text>
<text x="45.7" y="97">8</text>
<text x="45.7" y="100.5">9</text>
<text x="47.2" y="98.8">PC0</text>
<text x="146.9" y="98.8">PA8</text>
<text x="148.3" y="100.5">40</text>
<text x="148.3" y="97">41</text>
<text x="45.7" y="104.1">10</text>
<text x="45.7" y="107.6">11</text>
<text x="47.2" y="102.3">PC1</text>
<text x="47.2" y="105.8">PC2</text>
<text x="146.9" y="105.8">PC8</text>
<text x="146.9" y="102.3">PC9</text>
<text x="148.3" y="107.6">38</text>
<text x="148.3" y="104.1">39</text>
<text x="47.2" y="109.4">PC3</text>
<text x="146.9" y="112.9">PC6</text>
<text x="146.9" y="109.4">PC7</text>
<text x="148.3" y="111.1">37</text>
<text x="45.7" y="118.2">14</text>
<text x="47.2" y="119.9">PA0-WKUP</text>
<text x="146.9" y="119.9">PB14</text>
<text x="146.9" y="116.4">PB15</text>
<text x="148.3" y="118.2">35</text>
<text x="148.3" y="114.7">36</text>
<text x="45.7" y="121.7">15</text>
<text x="45.7" y="125.2">16</text>
<text x="47.2" y="123.5">PA1</text>
<text x="146.9" y="123.5">PB13</text>
<text x="148.3" y="125.2">33</text>
<text x="148.3" y="121.7">34</text>
<text x="47.2" y="127">PA2</text>
<text x="146.9" y="127">PB12</text>
<text x="71.6" y="149.2" transform="rotate(-90 71.6 149.2)">PA3</text>
<text x="82.2" y="149.2" transform="rotate(-90 82.2 149.2)">PA4</text>
<text x="85.7" y="149.2" transform="rotate(-90 85.7 149.2)">PA5</text>
<text x="89.3" y="149.2" transform="rotate(-90 89.3 149.2)">PA6</text>
<text x="92.8" y="149.2" transform="rotate(-90 92.8 149.2)">PA7</text>
<text x="96.3" y="149.2" transform="rotate(-90 96.3 149.2)">PC4</text>
<text x="99.8" y="149.2" transform="rotate(-90 99.8 149.2)">PC5</text>
<text x="103.4" y="149.2" transform="rotate(-90 103.4 149.2)">PB0</text>
<text x="106.9" y="149.2" transform="rotate(-90 106.9 149.2)">PB1</text>
<text x="110.4" y="149.2" transform="rotate(-90 110.4 149.2)">PB2</text>
<text x="113.9" y="149.2" transform="rotate(-90 113.9 149.2)">PB10</text>
<text x="117.5" y="149.2" transform="rotate(-90 117.5 149.2)">PB11</text>
<text x="121" y="149.2" transform="rotate(-90 121 149.2)">VCAP_1</text>
<text x="70.2" y="150.1" transform="rotate(-90 70.2 150.1)">17</text>
<text x="80.8" y="150.1" transform="rotate(-90 80.8 150.1)">20</text>
<text x="84.3" y="150.1" transform="rotate(-90 84.3 150.1)">21</text>
<text x="87.8" y="150.1" transform="rotate(-90 87.8 150.1)">22</text>
<text x="91.4" y="150.1" transform="rotate(-90 91.4 150.1)">23</text>
<text x="94.9" y="150.1" transform="rotate(-90 94.9 150.1)">24</text>
<text x="98.4" y="150.1" transform="rotate(-90 98.4 150.1)">25</text>
<text x="102" y="150.1" transform="rotate(-90 102 150.1)">26</text>
<text x="105.5" y="150.1" transform="rotate(-90 105.5 150.1)">27</text>
<text x="109" y="150.1" transform="rotate(-90 109 150.1)">28</text>
<text x="112.5" y="150.1" transform="rotate(-90 112.5 150.1)">29</text>
<text x="116.1" y="150.1" transform="rotate(-90 116.1 150.1)">30</text>
<text x="119.6" y="150.1" transform="rotate(-90 119.6 150.1)">31</text>
<text x="204.4" y="185.2">3</text>
<text x="204.4" y="181.7">1</text>
<text x="205.9" y="183.4">1</text>
<text x="213.9" y="183.4">2</text>
<text x="215.4" y="185.2">4</text>
<text x="215.4" y="181.7">2</text>
<text x="204.4" y="188.7">5</text>
<text x="205.9" y="190.5">5</text>
<text x="205.9" y="187">3</text>
<text x="213.9" y="187">4</text>
<text x="214.5" y="190.1">6</text>
<text x="215.2" y="188.7">6</text>
<text x="215.4" y="209.9">1</text>
<text x="294.6" y="204.6">1</text>
<text x="312.2" y="204.6">2</text>
<text x="353" y="209.9">1</text>
<text x="213.9" y="211.7">1</text>
<text x="213.9" y="215.2">2</text>
<text x="215.4" y="213.4">2</text>
<text x="294.6" y="211.7">3</text>
<text x="312.2" y="211.7">4</text>
<text x="351.5" y="211.7">1</text>
<text x="351.5" y="215.2">2</text>
<text x="353" y="213.4">2</text>
<text x="351.5" y="218.7">3</text>
<text x="353" y="217">3</text>
<text x="294.6" y="222.2">1</text>
<text x="312.2" y="222.2">2</text>
<text x="294.6" y="229.3">3</text>
<text x="312.2" y="229.3">4</text>
<text x="294.6" y="239.9">1</text>
<text x="312.2" y="239.9">2</text>
<text x="294.6" y="246.9">3</text>
<text x="312.2" y="246.9">4</text>
<text x="167.4" y="252.2">1</text>
<text x="167.4" y="255.8">2</text>
<text x="168.9" y="254">1</text>
<text x="168.9" y="257.5">2</text>
<text x="175.1" y="254">7</text>
<text x="176.6" y="252.2">7</text>
<text x="211.5" y="254">1</text>
<text x="211.5" y="257.5">3</text>
<text x="213" y="255.8">1</text>
<text x="217.4" y="255.8">2</text>
<text x="218.9" y="257.5">4</text>
<text x="218.9" y="254">2</text>
<text x="167.4" y="259.3">3</text>
<text x="167.4" y="262.8">4</text>
<text x="168.9" y="261.1">3</text>
<text x="211.5" y="261.1">5</text>
<text x="213" y="259.3">3</text>
<text x="213" y="262.8">5</text>
<text x="217.4" y="262.8">6</text>
<text x="217.4" y="259.3">4</text>
<text x="218.9" y="261.1">6</text>
<text x="167.4" y="266.3">5</text>
<text x="168.9" y="264.6">4</text>
<text x="168.9" y="268.1">5</text>
<text x="175.1" y="268.1">6</text>
<text x="176.6" y="266.3">6</text>
</g>
<text font-size="3.2" fill="#c60" x="121" y="36.7" transform="rotate(-90 121 36.7)">PA15=JTAG</text>
<g font-size="3.2" fill="#f00">
<text x="70.2" y="47.8" transform="rotate(-90 70.2 47.8)">64</text>
<text x="71.3" y="49.3" transform="rotate(-90 71.3 49.3)">VDD</text>
<text x="146.9" y="74.1">VDD</text>
<text x="148.3" y="72.3">48</text>
<text x="45.7" y="114.7">13</text>
<text x="47.2" y="116.4">VDDA</text>
<text x="78.7" y="149.2" transform="rotate(-90 78.7 149.2)">VDD</text>
<text x="124.5" y="149.2" transform="rotate(-90 124.5 149.2)">VDD</text>
<text x="77.3" y="150.1" transform="rotate(-90 77.3 150.1)">19</text>
<text x="123.1" y="150.1" transform="rotate(-90 123.1 150.1)">32</text>
</g>
<text font-size="3.2" fill="#960" x="272.3" y="113.9">P-Chan</text>
</svg>
